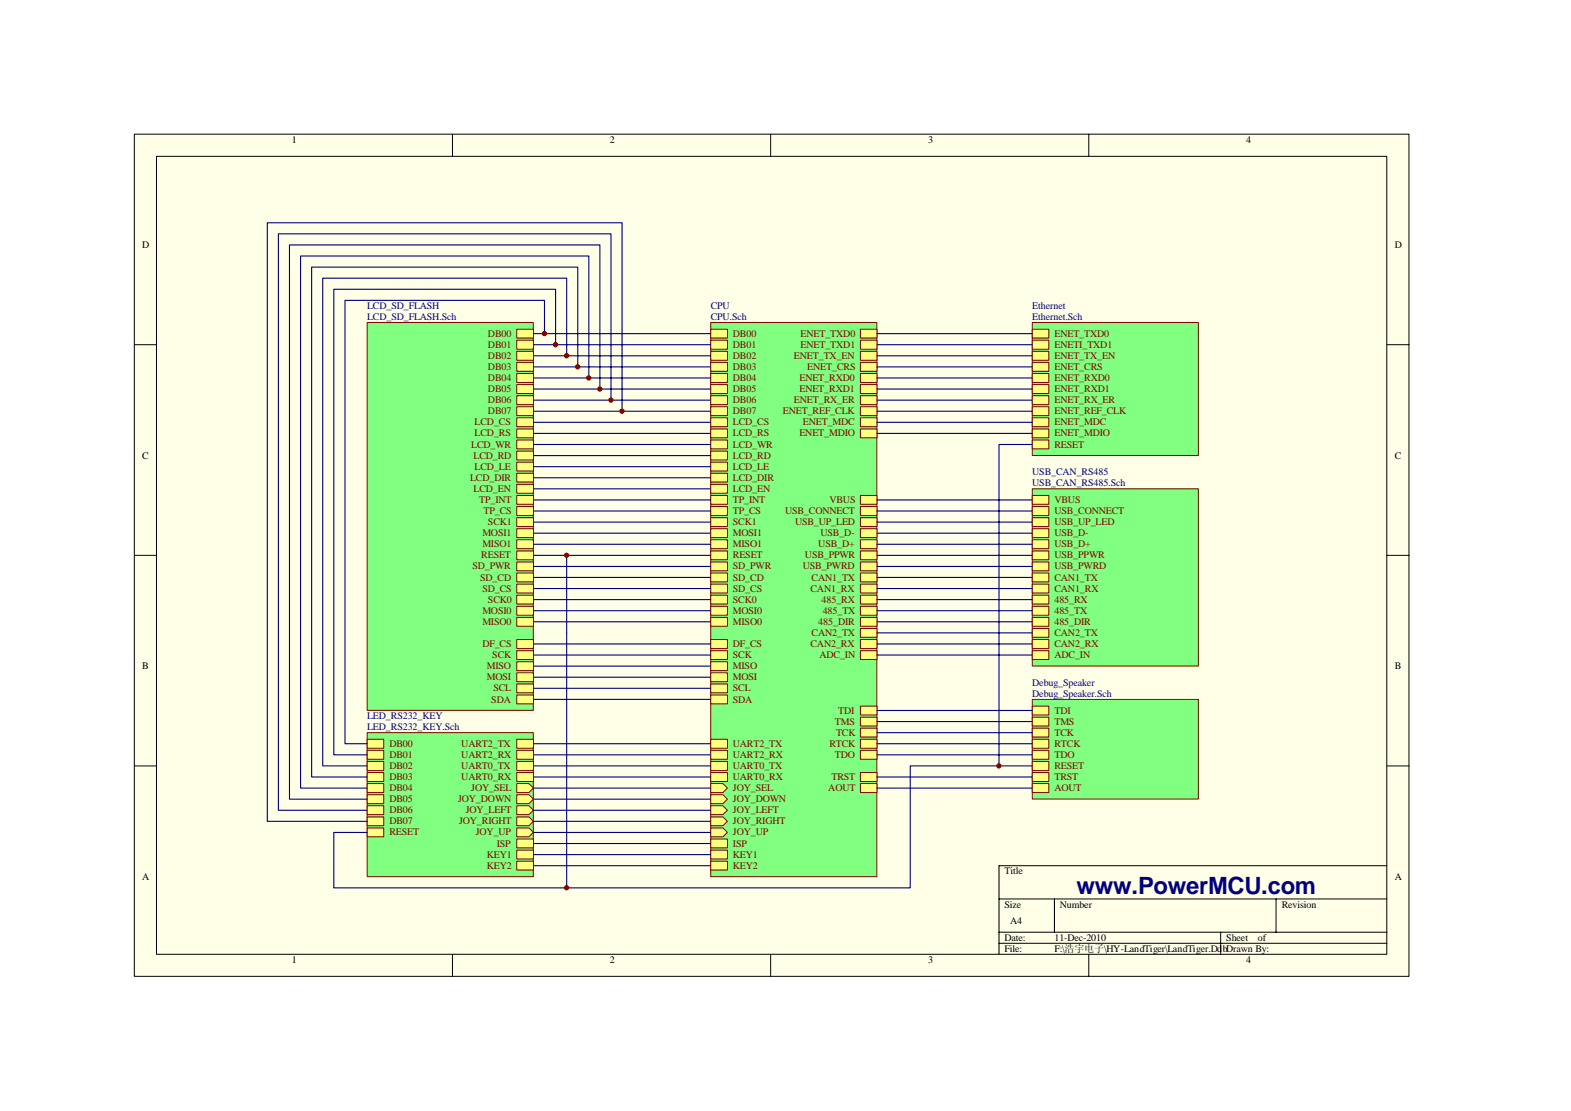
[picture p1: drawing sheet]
<svg xmlns="http://www.w3.org/2000/svg" width="297mm" height="210mm" viewBox="0 0 297 210" stroke-linecap="round" stroke-linejoin="round" font-family="sans-serif">
<path d="M25.4 25.4h241v159.1h-241z" fill="#ffffe8"/>
<g fill="none" stroke="#000" stroke-width=".19">
<path d="M25.4 25.4h241v159.1h-241zM29.6 29.5h232.6v150.9h-232.6zM85.6 25.4v4.1M145.7 25.4v4.1M205.9 25.4v4.1M25.4 65.2h4.2M262.2 65.2h4.2M25.4 105h4.2M262.2 105h4.2M25.4 144.8h4.2M262.2 144.8h4.2M188.9 169.9h73.3"/>
<path d="M188.9 176.2h73.3M188.9 178.3h73.3M199.4 169.9v6.3M230.8 176.2v4.2M241.3 169.9v6.3M262.2 163.6h-73.3v16.8M85.6 180.4v4.2M145.7 180.4v4.2M205.9 180.4v4.2"/>
</g>
<path d="M134.4 61h31.4v104.7h-31.4z" fill="#80ff80"/>
<path d="M134.4 61h31.4v104.7h-31.4z" fill="none" stroke="#800000" stroke-width=".19"/>
<g fill="#ffff80" stroke="#800000" stroke-width=".19">
<path d="M134.4 62.2h3.1v1.7h-3.1z" fill-rule="evenodd"/>
<path d="M134.4 64.3h3.1v1.7h-3.1z" fill-rule="evenodd"/>
<path d="M134.4 66.4h3.1v1.7h-3.1z" fill-rule="evenodd"/>
<path d="M134.4 68.5h3.1v1.7h-3.1z" fill-rule="evenodd"/>
<path d="M134.4 70.6h3.1v1.7h-3.1z" fill-rule="evenodd"/>
<path d="M134.4 72.7h3.1v1.7h-3.1z" fill-rule="evenodd"/>
<path d="M134.4 74.8h3.1v1.7h-3.1z" fill-rule="evenodd"/>
<path d="M134.4 76.9h3.1v1.6h-3.1z" fill-rule="evenodd"/>
<path d="M162.7 62.2h3.1v1.7h-3.1z" fill-rule="evenodd"/>
<path d="M162.7 64.3h3.1v1.7h-3.1z" fill-rule="evenodd"/>
<path d="M162.7 66.4h3.1v1.7h-3.1z" fill-rule="evenodd"/>
<path d="M162.7 68.5h3.1v1.7h-3.1z" fill-rule="evenodd"/>
<path d="M162.7 70.6h3.1v1.7h-3.1z" fill-rule="evenodd"/>
<path d="M162.7 72.7h3.1v1.7h-3.1z" fill-rule="evenodd"/>
<path d="M162.7 74.8h3.1v1.7h-3.1z" fill-rule="evenodd"/>
<path d="M162.7 76.9h3.1v1.6h-3.1z" fill-rule="evenodd"/>
<path d="M162.7 79h3.1v1.6h-3.1z" fill-rule="evenodd"/>
<path d="M162.7 81.1h3.1v1.6h-3.1z" fill-rule="evenodd"/>
<path d="M134.4 104.1h3.1v1.7h-3.1z" fill-rule="evenodd"/>
<path d="M134.4 158.6h3.1v1.7h-3.1z" fill-rule="evenodd"/>
<path d="M162.7 93.6h3.1v1.7h-3.1z" fill-rule="evenodd"/>
<path d="M162.7 97.8h3.1v1.7h-3.1z" fill-rule="evenodd"/>
<path d="M162.7 104.1h3.1v1.7h-3.1z" fill-rule="evenodd"/>
<path d="M162.7 106.2h3.1v1.7h-3.1z" fill-rule="evenodd"/>
<path d="M162.7 102h3.1v1.7h-3.1z" fill-rule="evenodd"/>
<path d="M162.7 99.9h3.1v1.7h-3.1z" fill-rule="evenodd"/>
<path d="M162.7 95.7h3.1v1.7h-3.1z" fill-rule="evenodd"/>
<path d="M162.7 110.4h3.1v1.7h-3.1z" fill-rule="evenodd"/>
<path d="M162.7 108.3h3.1v1.7h-3.1z" fill-rule="evenodd"/>
<path d="M162.7 120.9h3.1v1.7h-3.1z" fill-rule="evenodd"/>
<path d="M162.7 118.8h3.1v1.7h-3.1z" fill-rule="evenodd"/>
<path d="M134.4 143.9h3.1v1.7h-3.1z" fill-rule="evenodd"/>
<path d="M134.4 146h3.1v1.7h-3.1z" fill-rule="evenodd"/>
<path d="M134.4 95.7h3.1v1.7h-3.1z" fill-rule="evenodd"/>
<path d="M134.4 97.8h3.1v1.7h-3.1z" fill-rule="evenodd"/>
<path d="M134.4 102h3.1v1.7h-3.1z" fill-rule="evenodd"/>
<path d="M134.4 99.9h3.1v1.7h-3.1z" fill-rule="evenodd"/>
<path d="M134.4 112.5h3.1v1.7h-3.1z" fill-rule="evenodd"/>
<path d="M134.4 110.4h3.1v1.7h-3.1z" fill-rule="evenodd"/>
<path d="M134.4 116.7h3.1v1.7h-3.1z" fill-rule="evenodd"/>
<path d="M134.4 114.6h3.1v1.7h-3.1z" fill-rule="evenodd"/>
<path d="M134.4 139.7h3.1v1.7h-3.1z" fill-rule="evenodd"/>
<path d="M134.4 141.8h3.1v1.7h-3.1z" fill-rule="evenodd"/>
<path d="M162.7 114.6h3.1v1.7h-3.1z" fill-rule="evenodd"/>
<path d="M162.7 112.5h3.1v1.7h-3.1z" fill-rule="evenodd"/>
<path d="M162.7 116.7h3.1v1.7h-3.1z" fill-rule="evenodd"/>
<path d="M134.4 148.1h2.3l.8 .8-.8 .9h-2.3z" fill-rule="evenodd"/>
<path d="M134.4 150.2h2.3l.8 .8-.8 .9h-2.3z" fill-rule="evenodd"/>
<path d="M134.4 152.3h2.3l.8 .8-.8 .9h-2.3z" fill-rule="evenodd"/>
<path d="M134.4 154.4h2.3l.8 .8-.8 .9h-2.3z" fill-rule="evenodd"/>
<path d="M134.4 156.5h2.3l.8 .8-.8 .9h-2.3z" fill-rule="evenodd"/>
<path d="M134.4 162.8h3.1v1.6h-3.1z" fill-rule="evenodd"/>
<path d="M134.4 79h3.1v1.6h-3.1z" fill-rule="evenodd"/>
<path d="M134.4 81.1h3.1v1.6h-3.1z" fill-rule="evenodd"/>
<path d="M134.4 83.2h3.1v1.6h-3.1z" fill-rule="evenodd"/>
<path d="M134.4 85.3h3.1v1.6h-3.1z" fill-rule="evenodd"/>
<path d="M134.4 87.4h3.1v1.6h-3.1z" fill-rule="evenodd"/>
<path d="M134.4 89.5h3.1v1.6h-3.1z" fill-rule="evenodd"/>
<path d="M134.4 91.5h3.1v1.7h-3.1z" fill-rule="evenodd"/>
<path d="M134.4 106.2h3.1v1.7h-3.1z" fill-rule="evenodd"/>
<path d="M134.4 108.3h3.1v1.7h-3.1z" fill-rule="evenodd"/>
<path d="M162.7 123h3.1v1.7h-3.1z" fill-rule="evenodd"/>
<path d="M162.7 141.8h3.1v1.7h-3.1z" fill-rule="evenodd"/>
<path d="M162.7 133.5h3.1v1.6h-3.1z" fill-rule="evenodd"/>
<path d="M162.7 135.6h3.1v1.6h-3.1z" fill-rule="evenodd"/>
<path d="M162.7 146h3.1v1.7h-3.1z" fill-rule="evenodd"/>
<path d="M162.7 137.6h3.1v1.7h-3.1z" fill-rule="evenodd"/>
<path d="M162.7 139.7h3.1v1.7h-3.1z" fill-rule="evenodd"/>
<path d="M162.7 148.1h3.1v1.7h-3.1z" fill-rule="evenodd"/>
<path d="M134.4 131.4h3.1v1.6h-3.1z" fill-rule="evenodd"/>
<path d="M134.4 129.3h3.1v1.6h-3.1z" fill-rule="evenodd"/>
<path d="M134.4 93.6h3.1v1.7h-3.1z" fill-rule="evenodd"/>
<path d="M134.4 160.7h3.1v1.6h-3.1z" fill-rule="evenodd"/>
<path d="M134.4 123h3.1v1.7h-3.1z" fill-rule="evenodd"/>
<path d="M134.4 120.9h3.1v1.7h-3.1z" fill-rule="evenodd"/>
<path d="M134.4 125.1h3.1v1.6h-3.1z" fill-rule="evenodd"/>
<path d="M134.4 127.2h3.1v1.6h-3.1z" fill-rule="evenodd"/>
</g>
<path d="M195.2 132.2h31.4v18.8h-31.4z" fill="#80ff80"/>
<path d="M195.2 132.2h31.4v18.8h-31.4z" fill="none" stroke="#800000" stroke-width=".19"/>
<g fill="#ffff80" stroke="#800000" stroke-width=".19">
<path d="M195.2 133.5h3.1v1.6h-3.1z" fill-rule="evenodd"/>
<path d="M195.2 135.6h3.1v1.6h-3.1z" fill-rule="evenodd"/>
<path d="M195.2 137.6h3.1v1.7h-3.1z" fill-rule="evenodd"/>
<path d="M195.2 139.7h3.1v1.7h-3.1z" fill-rule="evenodd"/>
<path d="M195.2 141.8h3.1v1.7h-3.1z" fill-rule="evenodd"/>
<path d="M195.2 143.9h3.1v1.7h-3.1z" fill-rule="evenodd"/>
<path d="M195.2 146h3.1v1.7h-3.1z" fill-rule="evenodd"/>
<path d="M195.2 148.1h3.1v1.7h-3.1z" fill-rule="evenodd"/>
</g>
<path d="M195.2 61h31.4v25.1h-31.4z" fill="#80ff80"/>
<path d="M195.2 61h31.4v25.1h-31.4z" fill="none" stroke="#800000" stroke-width=".19"/>
<g fill="#ffff80" stroke="#800000" stroke-width=".19">
<path d="M195.2 66.4h3.1v1.7h-3.1z" fill-rule="evenodd"/>
<path d="M195.2 62.2h3.1v1.7h-3.1z" fill-rule="evenodd"/>
<path d="M195.2 64.3h3.1v1.7h-3.1z" fill-rule="evenodd"/>
<path d="M195.2 70.6h3.1v1.7h-3.1z" fill-rule="evenodd"/>
<path d="M195.2 72.7h3.1v1.7h-3.1z" fill-rule="evenodd"/>
<path d="M195.2 68.5h3.1v1.7h-3.1z" fill-rule="evenodd"/>
<path d="M195.2 79h3.1v1.6h-3.1z" fill-rule="evenodd"/>
<path d="M195.2 81.1h3.1v1.6h-3.1z" fill-rule="evenodd"/>
<path d="M195.2 83.2h3.1v1.6h-3.1z" fill-rule="evenodd"/>
<path d="M195.2 76.9h3.1v1.6h-3.1z" fill-rule="evenodd"/>
<path d="M195.2 74.8h3.1v1.7h-3.1z" fill-rule="evenodd"/>
</g>
<path d="M69.4 61h31.4v73.3h-31.4z" fill="#80ff80"/>
<path d="M69.4 61h31.4v73.3h-31.4z" fill="none" stroke="#800000" stroke-width=".19"/>
<g fill="#ffff80" stroke="#800000" stroke-width=".19">
<path d="M97.7 79h3.2v1.6h-3.2z" fill-rule="evenodd"/>
<path d="M97.7 83.2h3.2v1.6h-3.2z" fill-rule="evenodd"/>
<path d="M97.7 81.1h3.2v1.6h-3.2z" fill-rule="evenodd"/>
<path d="M97.7 85.3h3.2v1.6h-3.2z" fill-rule="evenodd"/>
<path d="M97.7 102h3.2v1.7h-3.2z" fill-rule="evenodd"/>
<path d="M97.7 99.9h3.2v1.7h-3.2z" fill-rule="evenodd"/>
<path d="M97.7 97.8h3.2v1.7h-3.2z" fill-rule="evenodd"/>
<path d="M97.7 95.7h3.2v1.7h-3.2z" fill-rule="evenodd"/>
<path d="M97.7 62.2h3.2v1.7h-3.2z" fill-rule="evenodd"/>
<path d="M97.7 64.3h3.2v1.7h-3.2z" fill-rule="evenodd"/>
<path d="M97.7 66.4h3.2v1.7h-3.2z" fill-rule="evenodd"/>
<path d="M97.7 68.5h3.2v1.7h-3.2z" fill-rule="evenodd"/>
<path d="M97.7 70.6h3.2v1.7h-3.2z" fill-rule="evenodd"/>
<path d="M97.7 72.7h3.2v1.7h-3.2z" fill-rule="evenodd"/>
<path d="M97.7 74.8h3.2v1.7h-3.2z" fill-rule="evenodd"/>
<path d="M97.7 76.9h3.2v1.6h-3.2z" fill-rule="evenodd"/>
<path d="M97.7 91.5h3.2v1.7h-3.2z" fill-rule="evenodd"/>
<path d="M97.7 89.5h3.2v1.6h-3.2z" fill-rule="evenodd"/>
<path d="M97.7 87.4h3.2v1.6h-3.2z" fill-rule="evenodd"/>
<path d="M97.7 110.4h3.2v1.7h-3.2z" fill-rule="evenodd"/>
<path d="M97.7 108.3h3.2v1.7h-3.2z" fill-rule="evenodd"/>
<path d="M97.7 106.2h3.2v1.7h-3.2z" fill-rule="evenodd"/>
<path d="M97.7 112.5h3.2v1.7h-3.2z" fill-rule="evenodd"/>
<path d="M97.7 116.7h3.2v1.7h-3.2z" fill-rule="evenodd"/>
<path d="M97.7 114.6h3.2v1.7h-3.2z" fill-rule="evenodd"/>
<path d="M97.7 129.3h3.2v1.6h-3.2z" fill-rule="evenodd"/>
<path d="M97.7 131.4h3.2v1.6h-3.2z" fill-rule="evenodd"/>
<path d="M97.7 93.6h3.2v1.7h-3.2z" fill-rule="evenodd"/>
</g>
<path d="M97.7 104.1h3.2v1.7h-3.2z" fill="#ffff80"/>
<path d="M97.7 104.1h3.2v1.7h-3.2z" fill="none" stroke="#800000" stroke-width=".19"/>
<g fill="#ffff80" stroke="#800000" stroke-width=".19">
<path d="M97.7 120.9h3.2v1.7h-3.2z" fill-rule="evenodd"/>
<path d="M97.7 125.1h3.2v1.6h-3.2z" fill-rule="evenodd"/>
<path d="M97.7 127.2h3.2v1.6h-3.2z" fill-rule="evenodd"/>
<path d="M97.7 123h3.2v1.7h-3.2z" fill-rule="evenodd"/>
</g>
<path d="M69.4 138.5h31.4v27.2h-31.4z" fill="#80ff80"/>
<path d="M69.4 138.5h31.4v27.2h-31.4z" fill="none" stroke="#800000" stroke-width=".19"/>
<g fill="#ffff80" stroke="#800000" stroke-width=".19">
<path d="M97.7 139.7h3.2v1.7h-3.2z" fill-rule="evenodd"/>
<path d="M97.7 141.8h3.2v1.7h-3.2z" fill-rule="evenodd"/>
<path d="M97.7 143.9h3.2v1.7h-3.2z" fill-rule="evenodd"/>
<path d="M97.7 146h3.2v1.7h-3.2z" fill-rule="evenodd"/>
<path d="M69.4 156.5h3.2v1.7h-3.2z" fill-rule="evenodd"/>
<path d="M97.7 158.6h3.2v1.7h-3.2z" fill-rule="evenodd"/>
<path d="M97.7 148.1h2.3l.9 .8-.9 .9h-2.3z" fill-rule="evenodd"/>
<path d="M97.7 150.2h2.3l.9 .8-.9 .9h-2.3z" fill-rule="evenodd"/>
<path d="M97.7 152.3h2.3l.9 .8-.9 .9h-2.3z" fill-rule="evenodd"/>
<path d="M97.7 154.4h2.3l.9 .8-.9 .9h-2.3z" fill-rule="evenodd"/>
<path d="M97.7 156.5h2.3l.9 .8-.9 .9h-2.3z" fill-rule="evenodd"/>
<path d="M69.4 139.7h3.2v1.7h-3.2z" fill-rule="evenodd"/>
<path d="M69.4 141.8h3.2v1.7h-3.2z" fill-rule="evenodd"/>
<path d="M69.4 143.9h3.2v1.7h-3.2z" fill-rule="evenodd"/>
<path d="M69.4 146h3.2v1.7h-3.2z" fill-rule="evenodd"/>
<path d="M69.4 148.1h3.2v1.7h-3.2z" fill-rule="evenodd"/>
<path d="M69.4 150.2h3.2v1.7h-3.2z" fill-rule="evenodd"/>
<path d="M69.4 152.3h3.2v1.7h-3.2z" fill-rule="evenodd"/>
<path d="M69.4 154.4h3.2v1.7h-3.2z" fill-rule="evenodd"/>
<path d="M97.7 160.7h3.2v1.6h-3.2z" fill-rule="evenodd"/>
<path d="M97.7 162.8h3.2v1.6h-3.2z" fill-rule="evenodd"/>
</g>
<path d="M195.2 92.4h31.4v33.5h-31.4z" fill="#80ff80"/>
<path d="M195.2 92.4h31.4v33.5h-31.4z" fill="none" stroke="#800000" stroke-width=".19"/>
<g fill="#ffff80" stroke="#800000" stroke-width=".19">
<path d="M195.2 93.6h3.1v1.7h-3.1z" fill-rule="evenodd"/>
<path d="M195.2 95.7h3.1v1.7h-3.1z" fill-rule="evenodd"/>
<path d="M195.2 97.8h3.1v1.7h-3.1z" fill-rule="evenodd"/>
<path d="M195.2 99.9h3.1v1.7h-3.1z" fill-rule="evenodd"/>
<path d="M195.2 102h3.1v1.7h-3.1z" fill-rule="evenodd"/>
<path d="M195.2 104.1h3.1v1.7h-3.1z" fill-rule="evenodd"/>
<path d="M195.2 106.2h3.1v1.7h-3.1z" fill-rule="evenodd"/>
<path d="M195.2 108.3h3.1v1.7h-3.1z" fill-rule="evenodd"/>
<path d="M195.2 110.4h3.1v1.7h-3.1z" fill-rule="evenodd"/>
<path d="M195.2 112.5h3.1v1.7h-3.1z" fill-rule="evenodd"/>
<path d="M195.2 114.6h3.1v1.7h-3.1z" fill-rule="evenodd"/>
<path d="M195.2 116.7h3.1v1.7h-3.1z" fill-rule="evenodd"/>
<path d="M195.2 118.8h3.1v1.7h-3.1z" fill-rule="evenodd"/>
<path d="M195.2 120.9h3.1v1.7h-3.1z" fill-rule="evenodd"/>
<path d="M195.2 123h3.1v1.7h-3.1z" fill-rule="evenodd"/>
</g>
<g fill="none" stroke="#000080" stroke-width=".21">
<path d="M100.9 63.1h33.5M100.9 65.2h33.5M100.9 67.2h33.5M100.9 69.3h33.5M100.9 71.4h33.5M100.9 73.5h33.5M100.9 75.6h33.5M100.9 77.7h33.5M100.9 79.8h33.5M103 63.1v-6.3h-37.8v83.8h4.2M105 65.2v-10.5h-41.9v88h6.3M107.1 67.2v-14.6h-46.1v92.2h8.4"/>
<path d="M109.2 69.3v-18.8h-50.3v96.4h10.5M111.3 71.4v-23h-54.5v100.5h12.6M113.4 73.5v-27.2h-58.7v104.7h14.7M115.5 75.6v-31.4h-62.9v108.9h16.8M117.6 77.7v-35.6h-67.1v113.1h18.9M165.8 63.1h29.4M165.8 65.2h29.4M165.8 67.2h29.4M165.8 69.3h29.4M165.8 71.4h29.4M165.8 73.5h29.4M165.8 75.6h29.4"/>
<path d="M165.8 77.7h29.4M165.8 79.8h29.4M100.9 81.9h33.5M100.9 84h33.5M100.9 86.1h33.5M100.9 88.2h33.5M100.9 90.3h33.5M100.9 92.4h33.5M100.9 94.5h33.5M100.9 96.6h33.5M100.9 98.7h33.5M165.8 81.9h29.4"/>
<path d="M165.8 94.5h29.4M165.8 96.6h29.4M165.8 98.7h29.4M195.2 84h-6.3v60.8h6.3M100.9 100.8h33.5M100.9 102.9h33.5M100.9 105h33.5M100.9 107.1h33.5M100.9 109.1h33.5M100.9 111.2h33.5M100.9 113.3h33.5M100.9 115.4h33.5"/>
<path d="M100.9 117.5h33.5M107.1 105v62.8h-44v-10.5h6.3M165.8 100.8h29.4M165.8 102.9h29.4M165.8 105h29.4M165.8 107.1h29.4M165.8 109.1h29.4M165.8 111.2h29.4M165.8 113.3h29.4M165.8 115.4h29.4M165.8 117.5h29.4M165.8 119.6h29.4"/>
<path d="M100.9 121.7h33.5M100.9 123.8h33.5M100.9 125.9h33.5M100.9 128h33.5M100.9 130.1h33.5M100.9 132.2h33.5M165.8 121.7h29.4M165.8 123.8h29.4M165.8 134.3h29.4M165.8 136.4h29.4M165.8 138.5h29.4M100.9 140.6h33.5"/>
<path d="M100.9 142.7h33.5M100.9 144.8h33.5M100.9 146.9h33.5M100.9 148.9h33.5M100.9 151h33.5M100.9 153.1h33.5M100.9 155.2h33.5M100.9 157.3h33.5M100.9 159.4h33.5M165.8 140.6h29.4M165.8 142.7h29.4M165.8 146.9h29.4"/>
<path d="M165.8 148.9h29.4M188.9 144.8h-16.8v23h-65M100.9 161.5h33.5M100.9 163.6h33.5"/>
</g>
<g fill="#800000" stroke="#800000" stroke-width=".19">
<circle cx="102.9" cy="63" r=".42"/>
<circle cx="105" cy="65.1" r=".42"/>
<circle cx="107.1" cy="67.2" r=".42"/>
<circle cx="109.2" cy="69.3" r=".42"/>
<circle cx="111.3" cy="71.4" r=".42"/>
<circle cx="113.4" cy="73.5" r=".42"/>
<circle cx="115.5" cy="75.6" r=".42"/>
<circle cx="117.6" cy="77.7" r=".42"/>
<circle cx="107.1" cy="167.8" r=".41"/>
<circle cx="188.9" cy="144.7" r=".41"/>
<circle cx="107.1" cy="104.9" r=".41"/>
</g>
<text font-size="4.5" fill="#000080" x="203.6" y="169">www.PowerMCU.com</text>
<g font-size="1.9">
<text x="55.2" y="27">1</text>
<text x="115.3" y="27">2</text>
<text x="175.5" y="27">3</text>
<text x="235.6" y="27">4</text>
<text x="26.9" y="46.9">D</text>
<text x="263.7" y="46.9">D</text>
<text x="26.9" y="86.7">C</text>
<text x="263.7" y="86.7">C</text>
<text x="26.9" y="126.5">B</text>
<text x="263.7" y="126.5">B</text>
<text x="26.9" y="166.3">A</text>
<text x="189.9" y="165.2">Title</text>
<text x="263.7" y="166.3">A</text>
<text x="189.9" y="171.5">Size</text>
<text x="200.4" y="171.5">Number</text>
<text x="242.3" y="171.5">Revision</text>
<text x="189.9" y="177.8">Date:</text>
<text x="189.9" y="179.9">File:</text>
<text x="191" y="174.7">A4</text>
<text x="199.4" y="179.9">F:\浩宇电子\HY-LandTiger\LandTiger.DdbDrawn By:</text>
<text x="199.4" y="177.8">11-Dec-2010</text>
<text x="231.9" y="177.8">Sheet</text>
<text x="237.8" y="177.8">of</text>
<text x="55.2" y="182">1</text>
<text x="115.3" y="182">2</text>
<text x="175.5" y="182">3</text>
<text x="235.6" y="182">4</text>
</g>
<g font-size="1.9" fill="#000080">
<text x="69.4" y="58.4">LCD_SD_FLASH</text>
<text x="134.4" y="58.4">CPU</text>
<text x="195.2" y="58.4">Ethernet</text>
<text x="69.4" y="60.5">LCD_SD_FLASH.Sch</text>
<text x="134.4" y="60.5">CPU.Sch</text>
<text x="195.2" y="60.5">Ethernet.Sch</text>
<text x="195.2" y="89.8">USB_CAN_RS485</text>
<text x="195.2" y="91.9">USB_CAN_RS485.Sch</text>
<text x="195.2" y="129.6">Debug_Speaker</text>
<text x="195.2" y="131.7">Debug_Speaker.Sch</text>
<text x="69.4" y="135.9">LED_RS232_KEY</text>
<text x="69.4" y="138">LED_RS232_KEY.Sch</text>
</g>
<g font-size="1.9" fill="#800000">
<text x="92.3" y="63.6">DB00</text>
<text x="92.3" y="65.7">DB01</text>
<text x="138.6" y="63.6">DB00</text>
<text x="138.6" y="65.7">DB01</text>
<text x="151.4" y="63.6">ENET_TXD0</text>
<text x="151.4" y="65.7">ENET_TXD1</text>
<text x="199.4" y="63.6">ENET_TXD0</text>
<text x="199.4" y="65.7">ENETI_TXD1</text>
<text x="92.3" y="67.8">DB02</text>
<text x="92.3" y="69.9">DB03</text>
<text x="138.6" y="67.8">DB02</text>
<text x="138.6" y="69.9">DB03</text>
<text x="150.1" y="67.8">ENET_TX_EN</text>
<text x="152.6" y="69.9">ENET_CRS</text>
<text x="199.4" y="67.8">ENET_TX_EN</text>
<text x="199.4" y="69.9">ENET_CRS</text>
<text x="92.3" y="72">DB04</text>
<text x="92.3" y="74.1">DB05</text>
<text x="92.3" y="76.2">DB06</text>
<text x="138.6" y="72">DB04</text>
<text x="138.6" y="74.1">DB05</text>
<text x="138.6" y="76.2">DB06</text>
<text x="150.1" y="76.2">ENET_RX_ER</text>
<text x="151.1" y="72">ENET_RXD0</text>
<text x="151.1" y="74.1">ENET_RXD1</text>
<text x="199.4" y="72">ENET_RXD0</text>
<text x="199.4" y="74.1">ENET_RXD1</text>
<text x="199.4" y="76.2">ENET_RX_ER</text>
<text x="89.7" y="80.4">LCD_CS</text>
<text x="89.7" y="82.5">LCD_RS</text>
<text x="92.3" y="78.3">DB07</text>
<text x="138.6" y="78.3">DB07</text>
<text x="138.6" y="80.4">LCD_CS</text>
<text x="138.6" y="82.5">LCD_RS</text>
<text x="148" y="78.3">ENET_REF_CLK</text>
<text x="151.1" y="82.5">ENET_MDIO</text>
<text x="151.8" y="80.4">ENET_MDC</text>
<text x="199.4" y="80.4">ENET_MDC</text>
<text x="199.4" y="82.5">ENET_MDIO</text>
<text x="199.4" y="78.3">ENET_REF_CLK</text>
<text x="89.1" y="84.6">LCD_WR</text>
<text x="89.5" y="86.7">LCD_RD</text>
<text x="89.7" y="88.8">LCD_LE</text>
<text x="138.6" y="84.6">LCD_WR</text>
<text x="138.6" y="86.7">LCD_RD</text>
<text x="138.6" y="88.8">LCD_LE</text>
<text x="199.4" y="84.6">RESET</text>
<text x="88.9" y="90.9">LCD_DIR</text>
<text x="89.5" y="93">LCD_EN</text>
<text x="90.6" y="95.1">TP_INT</text>
<text x="138.6" y="90.9">LCD_DIR</text>
<text x="138.6" y="93">LCD_EN</text>
<text x="138.6" y="95.1">TP_INT</text>
<text x="156.8" y="95.1">VBUS</text>
<text x="199.4" y="95.1">VBUS</text>
<text x="91.2" y="101.3">MOSI1</text>
<text x="91.4" y="97.2">TP_CS</text>
<text x="92.3" y="99.3">SCK1</text>
<text x="138.6" y="97.2">TP_CS</text>
<text x="138.6" y="99.3">SCK1</text>
<text x="138.6" y="101.3">MOSI1</text>
<text x="148.4" y="97.2">USB_CONNECT</text>
<text x="150.3" y="99.3">USB_UP_LED</text>
<text x="155.1" y="101.3">USB_D-</text>
<text x="199.4" y="97.2">USB_CONNECT</text>
<text x="199.4" y="99.3">USB_UP_LED</text>
<text x="199.4" y="101.3">USB_D-</text>
<text x="89.3" y="107.6">SD_PWR</text>
<text x="91" y="105.5">RESET</text>
<text x="91.2" y="103.4">MISO1</text>
<text x="138.6" y="105.5">RESET</text>
<text x="138.6" y="103.4">MISO1</text>
<text x="138.6" y="107.6">SD_PWR</text>
<text x="151.8" y="107.6">USB_PWRD</text>
<text x="152.2" y="105.5">USB_PPWR</text>
<text x="154.7" y="103.4">USB_D+</text>
<text x="199.4" y="103.4">USB_D+</text>
<text x="199.4" y="105.5">USB_PPWR</text>
<text x="199.4" y="107.6">USB_PWRD</text>
<text x="90.8" y="109.7">SD_CD</text>
<text x="91.2" y="111.8">SD_CS</text>
<text x="92.3" y="113.9">SCK0</text>
<text x="138.6" y="113.9">SCK0</text>
<text x="138.6" y="111.8">SD_CS</text>
<text x="138.6" y="109.7">SD_CD</text>
<text x="153.2" y="111.8">CAN1_RX</text>
<text x="153.5" y="109.7">CAN1_TX</text>
<text x="155.3" y="113.9">485_RX</text>
<text x="199.4" y="109.7">CAN1_TX</text>
<text x="199.4" y="111.8">CAN1_RX</text>
<text x="199.4" y="113.9">485_RX</text>
<text x="91.2" y="118.1">MISO0</text>
<text x="91.2" y="116">MOSI0</text>
<text x="138.6" y="118.1">MISO0</text>
<text x="138.6" y="116">MOSI0</text>
<text x="154.7" y="118.1">485_DIR</text>
<text x="155.6" y="116">485_TX</text>
<text x="199.4" y="116">485_TX</text>
<text x="199.4" y="118.1">485_DIR</text>
<text x="91.2" y="122.3">DF_CS</text>
<text x="93.1" y="124.4">SCK</text>
<text x="138.6" y="124.4">SCK</text>
<text x="138.6" y="122.3">DF_CS</text>
<text x="153.2" y="122.3">CAN2_RX</text>
<text x="153.5" y="120.2">CAN2_TX</text>
<text x="154.9" y="124.4">ADC_IN</text>
<text x="199.4" y="120.2">CAN2_TX</text>
<text x="199.4" y="122.3">CAN2_RX</text>
<text x="199.4" y="124.4">ADC_IN</text>
<text x="92.1" y="126.5">MISO</text>
<text x="92.1" y="128.6">MOSI</text>
<text x="93.3" y="130.7">SCL</text>
<text x="138.6" y="130.7">SCL</text>
<text x="138.6" y="126.5">MISO</text>
<text x="138.6" y="128.6">MOSI</text>
<text x="92.9" y="132.8">SDA</text>
<text x="138.6" y="132.8">SDA</text>
<text x="157.9" y="137">TMS</text>
<text x="158.5" y="134.9">TDI</text>
<text x="199.4" y="134.9">TDI</text>
<text x="199.4" y="137">TMS</text>
<text x="73.6" y="141.2">DB00</text>
<text x="73.6" y="143.3">DB01</text>
<text x="87.2" y="141.2">UART2_TX</text>
<text x="87.2" y="143.3">UART2_RX</text>
<text x="138.6" y="141.2">UART2_TX</text>
<text x="138.6" y="143.3">UART2_RX</text>
<text x="156.8" y="141.2">RTCK</text>
<text x="157.9" y="143.3">TDO</text>
<text x="158.1" y="139.1">TCK</text>
<text x="199.4" y="139.1">TCK</text>
<text x="199.4" y="141.2">RTCK</text>
<text x="199.4" y="143.3">TDO</text>
<text x="73.6" y="145.4">DB02</text>
<text x="73.6" y="147.4">DB03</text>
<text x="73.6" y="149.5">DB04</text>
<text x="87.2" y="145.4">UART0_TX</text>
<text x="87.2" y="147.4">UART0_RX</text>
<text x="89.1" y="149.5">JOY_SEL</text>
<text x="138.6" y="145.4">UART0_TX</text>
<text x="138.6" y="147.4">UART0_RX</text>
<text x="138.6" y="149.5">JOY_SEL</text>
<text x="156.6" y="149.5">AOUT</text>
<text x="157.2" y="147.4">TRST</text>
<text x="199.4" y="145.4">RESET</text>
<text x="199.4" y="147.4">TRST</text>
<text x="199.4" y="149.5">AOUT</text>
<text x="73.6" y="151.6">DB05</text>
<text x="73.6" y="153.7">DB06</text>
<text x="73.6" y="155.8">DB07</text>
<text x="86.6" y="151.6">JOY_DOWN</text>
<text x="86.8" y="155.8">JOY_RIGHT</text>
<text x="88.1" y="153.7">JOY_LEFT</text>
<text x="138.6" y="151.6">JOY_DOWN</text>
<text x="138.6" y="153.7">JOY_LEFT</text>
<text x="138.6" y="155.8">JOY_RIGHT</text>
<text x="73.6" y="157.9">RESET</text>
<text x="90" y="157.9">JOY_UP</text>
<text x="93.9" y="160">ISP</text>
<text x="138.6" y="160">ISP</text>
<text x="138.6" y="157.9">JOY_UP</text>
<text x="92.1" y="162.1">KEY1</text>
<text x="92.1" y="164.2">KEY2</text>
<text x="138.6" y="164.2">KEY2</text>
<text x="138.6" y="162.1">KEY1</text>
</g>
</svg>
